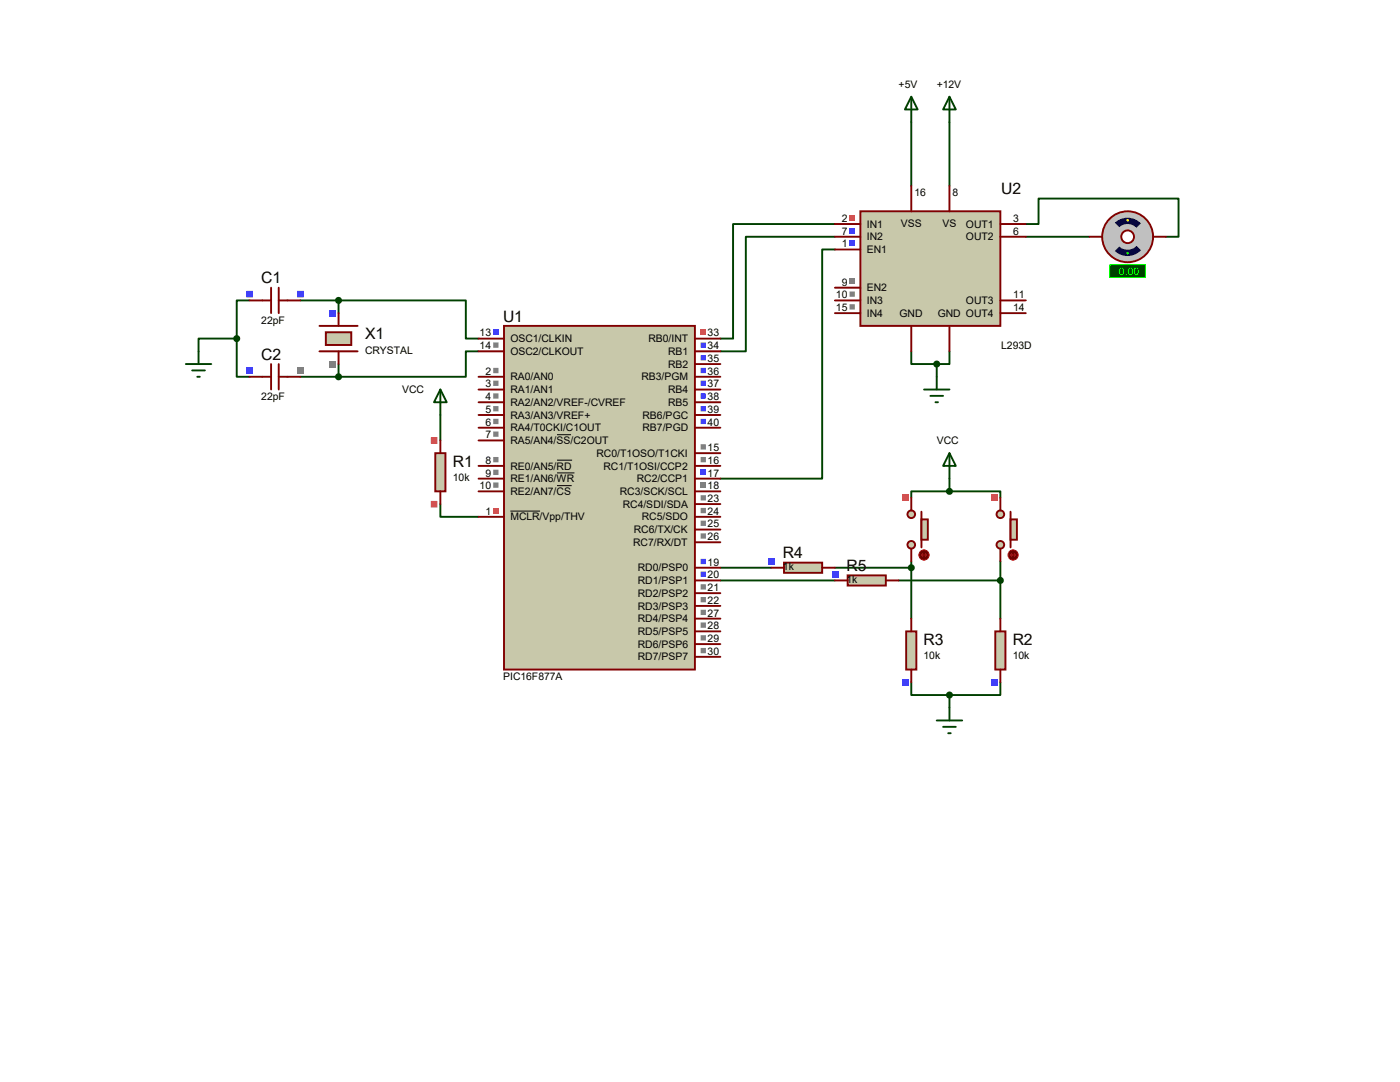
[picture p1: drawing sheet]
<svg xmlns="http://www.w3.org/2000/svg" width="279mm" height="216mm" viewBox="0 0 279 216" stroke-linecap="round" stroke-linejoin="round" font-family="sans-serif">
<g fill="none" stroke="#004000" stroke-width=".38">
<path d="M181.9 24.4v12.7M189.5 24.4v12.7M49.8 59.9h-2.6v7.7M59.9 59.9h7.7M67.6 59.9h25.4v7.7h2.5M67.6 59.9v2.6M166.6 44.7h-20.3v22.9h-2.5M166.6 47.2h-17.8v22.9h-5M166.6 49.8h-2.5v45.7h-20.3M204.7 44.7h2.6v-5.1h27.9v7.6h-2.5M204.7 47.2h12.7M47.2 67.6v7.6h2.6"/>
<path d="M47.2 67.6h-7.6v2.5M59.9 75.2h7.7M67.6 72.6v2.6M95.5 70.1h-2.5v5.1h-25.4M181.9 70.1v2.5h5M186.9 72.6v2.6M189.5 70.1v2.5h-2.6M87.9 82.8v5.1M189.5 98h-7.6v1.3M189.5 98h10.1v1.3M189.5 95.5v2.5M87.9 100.6v2.5h7.6"/>
<path d="M143.8 113.3h10.1M143.8 115.8h22.8M166.6 113.3h15.3M179.3 115.8h20.3M181.9 112v11.4M199.6 112v11.4M181.9 136.1v2.6h7.6M189.5 138.7v2.5M199.6 136.1v2.6h-10.1"/>
</g>
<path d="M100.6 65h38.1v68.6h-38.1z" fill="#c8c8aa" stroke="#800000" stroke-width=".38"/>
<g fill="none" stroke="#800000" stroke-width=".38">
<path d="M95.5 75.2h5.1M95.5 77.7h5.1M95.5 67.6h5.1M95.5 70.1h5.1M138.7 75.2h5.1M138.7 77.7h5.1M138.7 67.6h5.1M138.7 70.1h5.1M138.7 72.6h5.1M95.5 80.3h5.1M95.5 85.3h5.1M95.5 87.9h5.1"/>
<path d="M95.5 93h5.1M95.5 95.5h5.1M95.5 98h5.1M95.5 82.8h5.1M138.7 80.3h5.1M138.7 85.3h5.1M138.7 93h5.1M138.7 95.5h5.1M138.7 98h5.1M138.7 82.8h5.1M138.7 90.4h5.1M95.5 103.1h5.1"/>
<path d="M138.7 113.3h5.1M138.7 115.8h5.1M138.7 118.4h5.1M138.7 108.2h5.1M138.7 105.7h5.1M138.7 103.1h5.1M138.7 100.6h5.1M138.7 131.1h5.1M138.7 128.5h5.1M138.7 126h5.1M138.7 123.4h5.1M138.7 120.9h5.1"/>
</g>
<path d="M111.2 86.7h2.8M111.2 91.8h3M111.2 94.4h3.4M111.2 96.9h2.9M101.9 102h5.9" fill="none" stroke="#000" stroke-width=".2"/>
<path d="M98.4 73.4h1.1v1.1h-1.1zM98.4 75.9h1.1v1.1h-1.1zM98.4 78.5h1.1v1h-1.1zM98.4 83.6h1.1v1h-1.1zM98.4 86.1h1.1v1.1h-1.1zM98.4 91.2h1.1v1h-1.1zM98.4 93.7h1.1v1.1h-1.1zM98.4 96.3h1.1v1h-1.1z" fill-rule="evenodd" fill="#808080"/>
<path d="M98.4 65.8h1.1v1h-1.1z" fill="#4040ff"/>
<path d="M98.4 68.3h1.1v1.1h-1.1zM139.8 91.2h1.1v1h-1.1z" fill-rule="evenodd" fill="#808080"/>
<path d="M139.8 93.7h1.1v1.1h-1.1z" fill="#4040ff"/>
<path d="M139.8 96.3h1.1v1h-1.1z" fill="#808080"/>
<path d="M139.8 111.5h1.1v1.1h-1.1zM139.8 114h1.1v1.1h-1.1zM139.8 83.6h1.1v1h-1.1zM139.8 81h1.1v1.1h-1.1zM139.8 78.5h1.1v1h-1.1zM139.8 75.9h1.1v1.1h-1.1zM139.8 73.4h1.1v1.1h-1.1zM139.8 70.9h1.1v1h-1.1zM139.8 68.3h1.1v1.1h-1.1z" fill-rule="evenodd" fill="#4040ff"/>
<path d="M139.8 65.8h1.1v1h-1.1z" fill="#ff4040"/>
<path d="M139.8 129.3h1.1v1h-1.1zM139.8 126.7h1.1v1.1h-1.1zM139.8 124.2h1.1v1.1h-1.1zM139.8 121.7h1.1v1h-1.1zM139.8 119.1h1.1v1.1h-1.1zM139.8 116.6h1.1v1h-1.1zM139.8 106.4h1.1v1.1h-1.1zM139.8 103.9h1.1v1h-1.1zM139.8 101.3h1.1v1.1h-1.1zM139.8 98.8h1.1v1.1h-1.1zM98.4 81h1.1v1.1h-1.1zM139.8 88.6h1.1v1.1h-1.1z" fill-rule="evenodd" fill="#808080"/>
<path d="M98.4 101.3h1.1v1.1h-1.1z" fill="#ff4040"/>
<path d="M63.8 65h7.6M63.8 70.1h7.6" fill="none" stroke="#800000" stroke-width=".38"/>
<path d="M65 66.3h5.1v2.5h-5.1z" fill="#c8c8aa" stroke="#800000" stroke-width=".38"/>
<path d="M67.6 62.5v2.5M67.6 70.1v2.5" fill="none" stroke="#800000" stroke-width=".38"/>
<path d="M65.7 61.8h1.3v1.4h-1.3z" fill="#4040ff"/>
<path d="M65.7 72h1.3v1.3h-1.3z" fill="#808080"/>
<path d="M49.8 59.9h4.3M54.1 57.4v5.1M55.6 57.4v5.1M55.6 59.9h4.3" fill="none" stroke="#800000" stroke-width=".38"/>
<path d="M59.3 58h1.3v1.4h-1.3zM49.1 58h1.4v1.4h-1.4z" fill-rule="evenodd" fill="#4040ff"/>
<path d="M49.8 75.2h4.3M54.1 72.6v5.1M55.6 72.6v5.1M55.6 75.2h4.3" fill="none" stroke="#800000" stroke-width=".38"/>
<path d="M59.3 73.3h1.3v1.3h-1.3z" fill="#808080"/>
<path d="M49.1 73.3h1.4v1.3h-1.4z" fill="#4040ff"/>
<g fill="#004000" stroke="#004000" stroke-width=".38">
<circle cx="67.6" cy="59.9" r=".51"/>
<circle cx="67.6" cy="75.2" r=".51"/>
<circle cx="47.2" cy="67.6" r=".51"/>
</g>
<path d="M37.1 72.6h5.1M38.4 73.9h2.5M39.4 75.2h.5M39.6 70.1v2.5M87.9 77.7l1.3 2.6h-2.6zM87.9 77.7v5.1" fill="none" stroke="#004000" stroke-width=".38"/>
<path d="M86.9 90.4h2v7.6h-2z" fill="#c8c8aa" stroke="#800000" stroke-width=".38"/>
<path d="M87.9 87.9v2.5M87.9 98v2.6" fill="none" stroke="#800000" stroke-width=".38"/>
<path d="M86 87.2h1.3v1.4h-1.3zM86 99.9h1.3v1.4h-1.3z" fill-rule="evenodd" fill="#ff4040"/>
<path d="M171.7 42.2h27.9v22.8h-27.9z" fill="#c8c8aa" stroke="#800000" stroke-width=".38"/>
<g fill="none" stroke="#800000" stroke-width=".38">
<path d="M181.9 37.1v5.1M189.5 37.1v5.1M166.6 44.7h5.1M166.6 47.2h5.1M166.6 59.9h5.1M166.6 49.8h5.1M166.6 57.4h5.1M199.6 44.7h5.1M199.6 47.2h5.1M199.6 59.9h5.1M166.6 62.5h5.1M181.9 65v5.1"/>
<path d="M189.5 65v5.1M199.6 62.5h5.1"/>
</g>
<path d="M169.5 42.9h1.1v1.1h-1.1z" fill="#ff4040"/>
<path d="M169.5 45.5h1.1v1h-1.1z" fill="#4040ff"/>
<path d="M169.5 58.2h1.1v1h-1.1zM169.5 60.7h1.1v1.1h-1.1z" fill-rule="evenodd" fill="#808080"/>
<path d="M169.5 48h1.1v1.1h-1.1z" fill="#4040ff"/>
<path d="M169.5 55.6h1.1v1.1h-1.1z" fill="#808080"/>
<path d="M181.9 19.3l1.2 2.5h-2.5zM181.9 19.3v5.1M189.5 19.3l1.3 2.5h-2.6zM189.5 19.3v5.1M184.4 77.7h5.1M185.7 79h2.5M186.9 75.2v2.5M186.7 80.3h.5" fill="none" stroke="#004000" stroke-width=".38"/>
<circle cx="186.9" cy="72.6" r=".51" fill="#004000" stroke="#004000" stroke-width=".38"/>
<g fill="#c8c8aa" stroke="#800000" stroke-width=".38">
<circle cx="181.9" cy="108.7" r=".76"/>
<circle cx="181.9" cy="102.6" r=".76"/>
</g>
<path d="M183.9 102.1v7.1" fill="none" stroke="#800000" stroke-width=".38"/>
<path d="M183.9 103.6h1.3v4.1h-1.3z" fill="#c8c8aa" stroke="#800000" stroke-width=".38"/>
<path d="M181.9 99.3v2.6M181.9 109.5v2.5" fill="none" stroke="#800000" stroke-width=".38"/>
<circle cx="184.4" cy="110.7" r="1.02" fill="#400000" stroke="#f00" stroke-width=".2"/>
<path d="M183.9 110.7h1M183.9 110.7l.2 .3M184.1 110.5l-.2 .2M184.7 110.5l.2 .2M184.9 110.7l-.2 .3" fill="none" stroke="#f00" stroke-width=".2"/>
<path d="M180 98.7h1.3v1.3h-1.3z" fill="#ff4040"/>
<g fill="#c8c8aa" stroke="#800000" stroke-width=".38">
<circle cx="199.6" cy="108.7" r=".76"/>
<circle cx="199.6" cy="102.6" r=".76"/>
</g>
<path d="M201.7 102.1v7.1" fill="none" stroke="#800000" stroke-width=".38"/>
<path d="M201.7 103.6h1.2v4.1h-1.2z" fill="#c8c8aa" stroke="#800000" stroke-width=".38"/>
<path d="M199.6 99.3v2.6M199.6 109.5v2.5" fill="none" stroke="#800000" stroke-width=".38"/>
<circle cx="202.2" cy="110.7" r="1.02" fill="#400000" stroke="#f00" stroke-width=".2"/>
<path d="M201.7 110.7h1M201.7 110.7l.2 .3M201.9 110.5l-.2 .2M202.4 110.5l.3 .2M202.7 110.7l-.3 .3" fill="none" stroke="#f00" stroke-width=".2"/>
<path d="M197.7 98.7h1.4v1.3h-1.4z" fill="#ff4040"/>
<path d="M189.5 90.4l1.3 2.6h-2.6zM189.5 90.4v5.1" fill="none" stroke="#004000" stroke-width=".38"/>
<circle cx="189.5" cy="98" r=".51" fill="#004000" stroke="#004000" stroke-width=".38"/>
<path d="M198.6 126h2.1v7.6h-2.1z" fill="#c8c8aa" stroke="#800000" stroke-width=".38"/>
<path d="M199.6 123.4v2.6M199.6 133.6v2.5" fill="none" stroke="#800000" stroke-width=".38"/>
<path d="M197.7 135.5h1.4v1.3h-1.4z" fill="#4040ff"/>
<path d="M180.8 126h2.1v7.6h-2.1z" fill="#c8c8aa" stroke="#800000" stroke-width=".38"/>
<path d="M181.9 123.4v2.6M181.9 133.6v2.5" fill="none" stroke="#800000" stroke-width=".38"/>
<path d="M180 135.5h1.3v1.3h-1.3z" fill="#4040ff"/>
<path d="M186.9 143.8h5.1M188.2 145h2.6M189.2 146.3h.5M189.5 141.2v2.6" fill="none" stroke="#004000" stroke-width=".38"/>
<circle cx="189.5" cy="138.7" r=".51" fill="#004000" stroke="#004000" stroke-width=".38"/>
<path d="M156.5 112.3h7.6v2h-7.6z" fill="#c8c8aa" stroke="#800000" stroke-width=".38"/>
<path d="M153.9 113.3h2.6M164.1 113.3h2.5" fill="none" stroke="#800000" stroke-width=".38"/>
<path d="M153.3 111.4h1.3v1.3h-1.3z" fill="#4040ff"/>
<circle cx="181.9" cy="113.3" r=".51" fill="#004000" stroke="#004000" stroke-width=".38"/>
<path d="M169.2 114.8h7.6v2h-7.6z" fill="#c8c8aa" stroke="#800000" stroke-width=".38"/>
<path d="M166.6 115.8h2.6M176.8 115.8h2.5" fill="none" stroke="#800000" stroke-width=".38"/>
<path d="M166 113.9h1.3v1.3h-1.3z" fill="#4040ff"/>
<circle cx="199.6" cy="115.8" r=".51" fill="#004000" stroke="#004000" stroke-width=".38"/>
<circle cx="225" cy="47.2" r="5.1" fill="#c0c0c0" stroke="#800000" stroke-width=".38"/>
<circle cx="225" cy="47.2" r="1.27" fill="#fff" stroke="#800000" stroke-width=".38"/>
<path d="M227.7 44.6a3.7 3.7 0 0 1 0 5.4l-.9-.9a2.51 2.51 0 0 0 0-3.6z" fill="#c0c0c0" stroke="#c0c0c0" stroke-width=".38"/>
<g fill="#000080">
<path d="M222.3 50l.9-.9a2.51 2.51 0 0 0 3.6 0l.9 .9a3.7 3.7 0 0 1-5.4 0z"/>
<path d="M222.3 44.6a3.7 3.7 0 0 1 5.4 0l-.9 .9a2.51 2.51 0 0 0-3.6 0z"/>
</g>
<path d="M222.3 44.6l.9 .9a2.51 2.51 0 0 0 0 3.6l-.9 .9a3.7 3.7 0 0 1 0-5.4z" fill="#c0c0c0" stroke="#c0c0c0" stroke-width=".38"/>
<circle cx="225" cy="43.9" r=".26" fill="#ff0"/>
<circle cx="225" cy="50.5" r=".26" fill="#0f0"/>
<path d="M221.5 52.8h7.1v2.6h-7.1z" fill="#004000" stroke="#0f0" stroke-width=".2"/>
<path d="M217.4 47.2h2.6M230.1 47.2h2.6" fill="none" stroke="#800000" stroke-width=".38"/>
<g font-size="3.1">
<text x="199.8" y="38.8">U2</text>
<text x="52.2" y="56.6">C1</text>
<text x="100.4" y="64.2">U1</text>
<text x="52.2" y="71.8">C2</text>
<text x="72.9" y="67.7">X1</text>
<text x="90.4" y="93.1">R1</text>
<text x="156.3" y="111.4">R4</text>
<text x="169" y="113.9">R5</text>
<text x="184.3" y="128.6">R3</text>
<text x="202.1" y="128.6">R2</text>
</g>
<g font-size="2.1">
<text x="179.3" y="17.5">+5V</text>
<text x="186.9" y="17.5">+12V</text>
<text x="182.5" y="39.2">16</text>
<text x="190.1" y="39.2">8</text>
<text x="168" y="44.3">2</text>
<text x="168" y="46.8">7</text>
<text x="173" y="45.4">IN1</text>
<text x="173" y="48">IN2</text>
<text x="179.8" y="45.3">VSS</text>
<text x="188.1" y="45.3">VS</text>
<text x="192.8" y="45.4">OUT1</text>
<text x="192.8" y="48">OUT2</text>
<text x="202.2" y="44.3">3</text>
<text x="202.2" y="46.8">6</text>
<text x="168" y="49.4">1</text>
<text x="173" y="50.5">EN1</text>
<text x="166.8" y="59.5">10</text>
<text x="168" y="57">9</text>
<text x="173" y="58.1">EN2</text>
<text x="202.2" y="59.5">11</text>
<text x="52.2" y="64.6">22pF</text>
<text x="166.8" y="62.1">15</text>
<text x="173" y="60.7">IN3</text>
<text x="173" y="63.2">IN4</text>
<text x="179.5" y="63.3">GND</text>
<text x="187.2" y="63.3">GND OUT4</text>
<text x="192.8" y="60.7">OUT3</text>
<text x="202.2" y="62.1">14</text>
<text x="72.9" y="70.6">CRYSTAL</text>
<text x="95.7" y="67.1">13</text>
<text x="95.7" y="69.7">14</text>
<text x="101.9" y="68.3">OSC1/CLKIN</text>
<text x="101.9" y="70.8">OSC2/CLKOUT</text>
<text x="129.4" y="68.3">RB0/INT</text>
<text x="133.3" y="70.8">RB1</text>
<text x="141.2" y="69.7">34</text>
<text x="141.2" y="67.1">33</text>
<text x="199.8" y="69.7">L293D</text>
<text x="96.9" y="74.8">2</text>
<text x="96.9" y="77.3">3</text>
<text x="101.9" y="75.9">RA0/AN0</text>
<text x="128" y="75.9">RB3/PGM</text>
<text x="133.3" y="73.4">RB2</text>
<text x="141.2" y="77.3">37</text>
<text x="141.2" y="74.8">36</text>
<text x="141.2" y="72.2">35</text>
<text x="52.2" y="79.8">22pF</text>
<text x="80.3" y="78.4">VCC</text>
<text x="96.9" y="79.8">4</text>
<text x="96.9" y="82.4">5</text>
<text x="101.9" y="78.4">RA1/AN1</text>
<text x="101.9" y="81">RA2/AN2/VREF-/CVREF</text>
<text x="101.9" y="83.5">RA3/AN3/VREF+</text>
<text x="128.2" y="83.5">RB6/PGC</text>
<text x="133.3" y="81">RB5</text>
<text x="133.3" y="78.4">RB4</text>
<text x="141.2" y="82.4">39</text>
<text x="141.2" y="79.8">38</text>
<text x="96.9" y="84.9">6</text>
<text x="96.9" y="87.5">7</text>
<text x="101.9" y="86.1">RA4/T0CKI/C1OUT</text>
<text x="101.9" y="88.6">RA5/AN4/SS/C2OUT</text>
<text x="128.2" y="86.1">RB7/PGD</text>
<text x="141.2" y="84.9">40</text>
<text x="186.9" y="88.6">VCC</text>
<text x="90.4" y="95.9">10k</text>
<text x="96.9" y="92.5">8</text>
<text x="96.9" y="95.1">9</text>
<text x="101.9" y="93.7">RE0/AN5/RD</text>
<text x="119" y="91.1">RC0/T1OSO/T1CKI</text>
<text x="120.4" y="93.7">RC1/T1OSI/CCP2</text>
<text x="141.2" y="92.5">16</text>
<text x="141.2" y="95.1">17</text>
<text x="141.2" y="90">15</text>
<text x="95.7" y="97.6">10</text>
<text x="101.9" y="96.2">RE1/AN6/WR</text>
<text x="101.9" y="98.8">RE2/AN7/CS</text>
<text x="123.7" y="98.8">RC3/SCK/SCL</text>
<text x="124.3" y="101.3">RC4/SDI/SDA</text>
<text x="127.1" y="96.2">RC2/CCP1</text>
<text x="141.2" y="97.6">18</text>
<text x="141.2" y="100.2">23</text>
<text x="96.9" y="102.7">1</text>
<text x="101.9" y="103.8">MCLR/Vpp/THV</text>
<text x="126.5" y="106.4">RC6/TX/CK</text>
<text x="128.1" y="103.8">RC5/SDO</text>
<text x="141.2" y="107.8">26</text>
<text x="141.2" y="105.2">25</text>
<text x="141.2" y="102.7">24</text>
<text x="126.4" y="108.9">RC7/RX/DT</text>
<text x="141.2" y="112.9">19</text>
<text x="156.3" y="113.8">1k</text>
<text x="127.3" y="114">RD0/PSP0</text>
<text x="127.3" y="116.5">RD1/PSP1</text>
<text x="127.3" y="119.1">RD2/PSP2</text>
<text x="141.2" y="115.4">20</text>
<text x="141.2" y="117.9">21</text>
<text x="169" y="116.4">1k</text>
<text x="127.3" y="124.2">RD4/PSP4</text>
<text x="127.3" y="121.6">RD3/PSP3</text>
<text x="141.2" y="125.6">28</text>
<text x="141.2" y="123">27</text>
<text x="141.2" y="120.5">22</text>
<text x="127.3" y="131.8">RD7/PSP7</text>
<text x="127.3" y="129.2">RD6/PSP6</text>
<text x="127.3" y="126.7">RD5/PSP5</text>
<text x="141.2" y="130.6">30</text>
<text x="141.2" y="128.1">29</text>
<text x="184.3" y="131.5">10k</text>
<text x="202.1" y="131.5">10k</text>
<text x="100.4" y="135.7">PIC16F877A</text>
</g>
<text font-size="2.1" fill="#0f0" x="223.3" y="54.8">0.00</text>
</svg>
